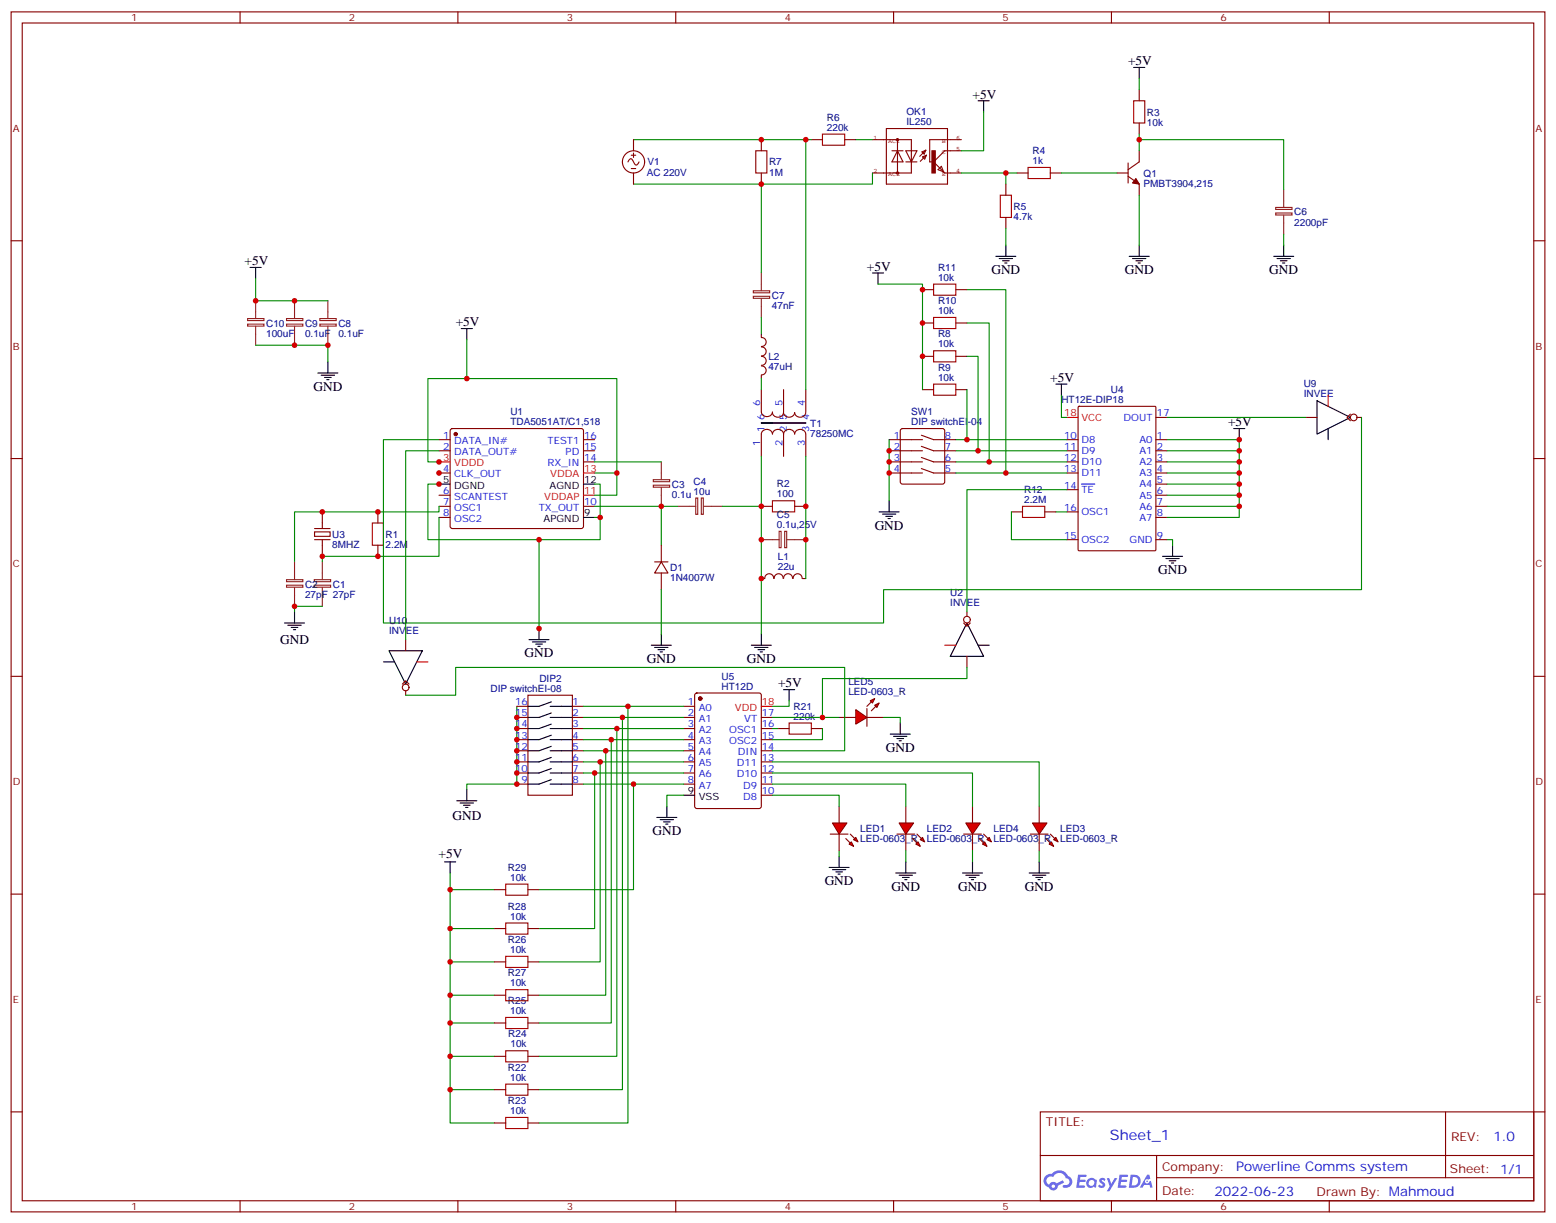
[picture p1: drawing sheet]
<svg xmlns="http://www.w3.org/2000/svg" width="494mm" height="388mm" viewBox="0 0 494 388" stroke-linecap="round" stroke-linejoin="round" font-family="sans-serif">
<g fill="none" stroke="#870000" stroke-width=".35">
<path d="M3.5 3.8h486.9v381h-486.9zM7.1 7.3h479.7v373.9h-479.7zM76.2 3.8v3.5M145.3 3.8v3.5M214.5 3.8v3.5M283.6 3.8v3.5M352.8 3.8v3.5M421.9 3.8v3.5M3.5 76.4h3.6M486.8 76.4h3.6M3.5 145.6h3.6M486.8 145.6h3.6"/>
<path d="M3.5 214.7h3.6M486.8 214.7h3.6M3.5 283.9h3.6M486.8 283.9h3.6M3.5 353h3.6M330.2 353h156.6v28.2h-156.6zM458.8 353v20.9M486.8 353h3.6M330.2 366.9h156.5M367.1 373.9h119.6M367.1 366.9v14.1M76.2 381.2v3.6"/>
<path d="M145.3 381.2v3.6M214.5 381.2v3.6M283.6 381.2v3.6M352.8 381.2v3.6M421.9 381.2v3.6"/>
</g>
<g fill="#5487ff">
<path d="M349.2 374.2a1.22 1.22 0 0 1 1.7 .3l-.4 .5a.47 .47 0 0 0-.3-.4 .47 .47 0 0 0-.5 .2l.1 .3a1.14 1.14 0 0 1 .8 1.7 1.14 1.14 0 0 1-1.9 0l-.2-.2 .5-.5 .7 .4a.29 .29 0 0 0 .3-.3 .29 .29 0 0 0-.2-.3 1.04 1.04 0 0 1-.6-1.7z"/>
<path d="M342.2 373h2.3l.4 .1-.2 .5-1.8 .1-.1 .9h1.5l.3 .3-.3 .4h-1.6l-.2 1.1h1.7l.2 .3-.2 .4h-2.6z"/>
<path d="M355.3 373l2.7 .1-.1 .5-1.8 .1-.2 .9h1.6l.3 .3-.4 .4h-1.6l-.1 1.1h1.7l.2 .3-.2 .4h-2.7z"/>
<path d="M364.1 373h.7l.3 1.2-.6 .3a.69 .69 0 0 0-1 .3 .69 .69 0 0 0 .4 1 .69 .69 0 0 0 .9-.7l.5-.2 .6 2.2h-.8l-.3-.9h-1.7l-.5 .9h-.8z"/>
<path d="M351.3 374h.8l.6 1.9 1.1-1.9h.9l-2.6 4.2h-.8l.9-1.5z"/>
<path d="M358.9 373l-.6 4.1h1.3a2.11 2.11 0 0 0 2.5-2.1 2.11 2.11 0 0 0-2.5-2zM359.6 373.7a1.43 1.43 0 0 1 1.6 1.6 1.43 1.43 0 0 1-2 1.1z"/>
<path d="M345.2 374.6a1.54 1.54 0 0 0-.1 2.1 1.54 1.54 0 0 0 2.1 .2l.7 .2 .3-2.3-.6-.3a1.49 1.49 0 0 0-2.4 .1zM345.4 375.6a.95 .95 0 0 1 1.9 0 .95 .95 0 0 1-1.9 0z"/>
<path d="M331.9 373.3a2.18 2.18 0 0 0 1.1 3.8 1.44 1.44 0 0 0 1.6 .9 1.44 1.44 0 0 0 1.2-1.5l2-1-.5-.8-1.9 1a1.47 1.47 0 0 0-2.4 .5 1.39 1.39 0 0 1-.7-2 1.39 1.39 0 0 1 2-.5 2.12 2.12 0 0 1 2.2-1.3 2.12 2.12 0 0 1 1.9 1.7 1.14 1.14 0 0 1 1 1.4 1.14 1.14 0 0 1-1.6 .8 .43 .43 0 0 0-.5 .3 .43 .43 0 0 0 .4 .5 1.98 1.98 0 0 0 2.5-1.2 1.98 1.98 0 0 0-1.2-2.5 3.1 3.1 0 0 0-5.3-.7l-.9 .1zM333.8 376.6a.55 .55 0 0 1 1.1 0 .55 .55 0 0 1-1.1 0z"/>
<circle cx="364.1" cy="375.1" r=".26"/>
</g>
<g fill="none" stroke="#870000" stroke-width=".35">
<path d="M361.6 28.5v3.5M361.6 39.1v3.5M199.3 51.4l.8-1a2.64 2.64 0 0 1 1.4 1.8l.6 .2 .7-1M200.4 49.3h1.4M200.4 53.5h1.4M201.1 44.3v3.6M201.1 48.6v1.4M201.1 54.9v3.6M241.7 44.3v3.6M241.7 54.9v3.6M257.5 44.3h3.6M268.1 44.3h3.5"/>
<path d="M319.3 58.5v3.5M322.8 54.9h3.5M333.4 54.9h3.5M354.5 54.9h3.6M358.1 56l3.5 2.5v3.5M358.1 51.8v6.3M361.6 47.9v3.5l-3.5 2.5M319.3 69v3.6M292.8 92h3.5M303.4 92h3.5M241.7 106.1v1M241.7 119.1v1.1"/>
<path d="M241.7 107.2a1.41 1.41 0 0 1 1.5 1.4 1.41 1.41 0 0 1-1.5 1.4M241.7 116.2a1.41 1.41 0 0 1 1.5 1.4 1.41 1.41 0 0 1-1.5 1.4M241.7 110.2a1.41 1.41 0 0 1 1.5 1.4 1.41 1.41 0 0 1-1.5 1.4M241.7 113.2a1.41 1.41 0 0 1 1.5 1.4 1.41 1.41 0 0 1-1.5 1.4M292.8 113.1h3.5M292.8 102.6h3.5M303.4 113.1h3.5M303.4 102.6h3.5M139.3 139.6h3.6M143.1 136.3l.5-.2h40.9l.5 .2 .2 .5-.1 30.6-.6 .4h-41.2l-.4-.7v-30.3zM185.2 139.6h3.5M241.7 123.7v7.1"/>
<path d="M245.2 130.8a1.78 1.78 0 0 1-1.8 1.5 1.78 1.78 0 0 1-1.7-1.5M248.7 131a1.78 1.78 0 0 1-1.8 1.5 1.78 1.78 0 0 1-1.7-1.5M248.7 137.8a1.8 1.8 0 0 0-1.8-1.5 1.8 1.8 0 0 0-1.7 1.5 1.78 1.78 0 0 0-1.8-1.5 1.78 1.78 0 0 0-1.7 1.5v7.1M248.7 123.7v7.1M248.7 137.8v7.1M248.7 137.8a1.78 1.78 0 0 1 1.8-1.5 1.78 1.78 0 0 1 1.7 1.5 1.78 1.78 0 0 1 1.8-1.5 1.78 1.78 0 0 1 1.7 1.5l.1 7.1M252.2 131a1.78 1.78 0 0 1-1.7 1.5 1.78 1.78 0 0 1-1.8-1.5M255.7 131a1.78 1.78 0 0 1-1.7 1.5 1.78 1.78 0 0 1-1.8-1.5M255.8 123.7v7.1M282.2 139.6h10.6M286 136.3l.5-.2h12.7l.5 .2 .2 .5v16.2l-.3 .5-.4 .2h-12.7l-.5-.2-.2-.5v-16.2zM292.5 138.2l3.8 1.4h7.1"/>
<path d="M292.8 123.7h3.5M303.4 123.7h3.5M338.7 139.6h3.5M342.3 129.2l.2-.2h24l.3 .2 .1 45.3-.2 .3-24.2 .1-.3-.2zM366.9 139.6h3.5M366.9 132.5h3.5M139.3 143.1h3.6M139.3 150.2h3.6M139.3 157.2h3.6M185.2 143.1h3.5M185.2 146.6h3.5M282.2 143.1h10.6"/>
<path d="M282.2 150.2h10.6M282.2 146.6h10.6M292.5 141.7l3.8 1.4h7.1M292.5 148.8l3.8 1.4h7.1M292.5 145.2l3.8 1.4h7.1M338.7 143.1h3.5M338.7 150.2h3.5M338.7 146.6h3.5M338.7 155.5h3.5M366.9 143.1h3.5M366.9 150.2h3.5M366.9 157.2h3.5"/>
<path d="M366.9 146.6h3.5M366.9 153.7h3.5M99.8 168.9h5v1.4h-5zM102.3 162.5v5.3M102.3 171.3v5.3M119.9 162.5v3.6M119.9 173.1v3.5M139.3 160.8h3.6M139.3 164.3h3.6M185.2 160.8h3.5M207.8 178.4h4.2M209.9 178.4l2.1 3.5h-4.2z"/>
<path d="M209.9 173.1v5.3M241.7 160.8h3.5M252.2 160.8h3.6M321 162.5h3.6M331.6 162.5h3.5M338.7 171.3h3.5M338.7 162.5h3.5M366.9 160.8h3.5M366.9 164.3h3.5M366.9 171.3h3.5M209.9 181.9v5.3M245.6 183.7a1.41 1.41 0 0 0-1.4-1.5 1.41 1.41 0 0 0-1.4 1.5h-1.1"/>
<path d="M245.7 183.7a1.41 1.41 0 0 1 1.5-1.5 1.41 1.41 0 0 1 1.4 1.5M248.7 183.7a1.41 1.41 0 0 1 1.4-1.5 1.41 1.41 0 0 1 1.4 1.5M251.8 183.7a1.41 1.41 0 0 1 1.4-1.5 1.41 1.41 0 0 1 1.4 1.5M254.7 183.7h1.1M217 224.3h3.5M217 227.8h3.5M217 231.3h3.5M217 234.8h3.5M217 238.4h3.5M220.7 220.2l.5-.2h19.7l.7 .5 .1 35.5-.5 .7h-20l-.7-.4v-35.6zM241.7 227.8h3.5M241.7 231.3h3.5"/>
<path d="M241.7 234.8h3.5M241.7 238.4h3.5M246.9 231.3h3.6M257.5 231.3h3.6M217 241.9h3.5M217 245.4h3.5M217 249h3.5M241.7 241.9h3.5M241.7 245.4h3.5M241.7 249h3.5M241.7 252.5h3.5"/>
<circle cx="201.1" cy="51.4" r="3.5"/>
</g>
<g fill="#870000" stroke="#870000" stroke-width=".35">
<path d="M360.5 56.7l1.1 1.8-2.1-.4z"/>
<circle cx="144.6" cy="137.8" r=".53"/>
<circle cx="222.2" cy="221.8" r=".53"/>
</g>
<path d="M338.7 132.5h3.5M139.3 146.6h3.6M185.2 157.2h3.5M185.2 150.2h3.5M241.7 224.3h3.5" fill="none" stroke="#f00" stroke-width=".35"/>
<g fill="none" stroke="#000" stroke-width=".35">
<path d="M310.4 32h3.6M312.2 32v3.5M359.8 21.4h3.6M361.6 21.4v3.5M319.3 77.9v3.5M361.6 77.9v3.5M407.5 77.9v3.5M79.4 84.9h3.5M81.1 84.9v3.5M276.9 86.7h3.6M278.7 86.7v3.5M316.1 81.4h6.3"/>
<path d="M317.1 82.1h4.3M318.2 82.8h2.1M318.9 83.5h.7M358.4 81.4h6.4M359.5 82.1h4.2M360.5 82.8h2.2M361.2 83.5h.7M404.3 81.4h6.3M405.3 82.1h4.3M406.4 82.8h2.1M407.1 83.5h.7M100.9 118.4h6.3"/>
<path d="M102 119.1h4.2M103 119.8h2.1M104.1 114.9v3.5M146.4 104.3h3.5M148.2 104.3v3.5M103.7 120.5h.7M241.7 134.3h14.1h-14.1h3.5M335.1 122h3.6M336.9 122v3.5M139.3 153.7h3.6M185.2 153.7h3.5M282.2 159v3.5"/>
<path d="M185.2 164.3h3.5M279 162.5h6.4M280.1 163.2h4.2M281.2 163.9h2.1M281.9 164.6h.7M369 176.6h6.4M370.1 177.3h4.2M371.1 178h2.1M371.8 178.8h.7M372.2 173.1v3.5M90.3 197.8h6.4M91.4 198.5h4.2"/>
<path d="M92.4 199.2h2.1M93.1 199.9h.7M93.5 194.3v3.5M171.1 199.6v3.5M167.9 203.1h6.4M169 203.8h4.2M170 204.5h2.2M170.7 205.2h.7M206.7 204.9h6.4M207.8 205.6h4.2M208.8 206.3h2.2M209.5 207h.8"/>
<path d="M209.9 201.3v3.6M238.5 204.9h6.3M239.5 205.6h4.3M240.6 206.3h2.1M241.3 207h.7M241.7 201.3v3.6M248.7 219h3.5M250.5 219v3.5M208.5 259.5h6.3M211.7 256v3.5M217 252.5h3.5M209.5 260.2h4.3"/>
<path d="M210.6 260.9h2.1M211.3 261.7h.7"/>
</g>
<path d="M295.8 47.9h1.1v7h-1.1z" fill="#850000" stroke="#850000" stroke-width=".35"/>
<g fill="none" stroke="#850000" stroke-width=".35">
<path d="M276.9 44.3h12.4v10.6h-12.4M281.3 40.8h19.4v17.7h-19.4zM283.1 47.9h3.5M284.9 47.9l1.7 3.5h-3.5zM284.9 44.3v10.6M287.5 51.4h3.5M287.5 47.9h3.5l-1.7 3.5zM292.6 48.2l1.3-.5-.6 1.2zM292.8 49.8l1.2-.5-.5 1.2zM293.9 47.7l-2 1.9M294 49.3l-1.9 1.9M298.8 52.8l.7 1.8-1.8-.7z"/>
<path d="M305.2 44.3h-10.1v7.1h.9M305.2 47.9h-5.3l-3.6 3.5 3.6 3.5h5.3"/>
<circle cx="284.9" cy="54.9" r=".35"/>
<circle cx="284.9" cy="44.3" r=".35"/>
</g>
<g fill="none" stroke="#008700" stroke-width=".35">
<path d="M312.2 35.5v12.4h-7M361.6 24.9v3.6M201.1 44.3h56.4M241.7 58.5v28.2M255.8 44.3v79.4M271.6 44.3h5.3M276.9 54.9v3.6h-75.8M305.2 54.9h14.1M322.8 54.9h-3.5v3.6M336.9 54.9h17.6M361.6 44.3h45.9v15.9M361.6 42.6v5.3"/>
<path d="M319.3 72.6v5.3M361.6 62v15.9M407.5 74.3v3.6M81.1 88.4v7.1h23M278.7 90.2h14.1v33.5M306.9 92h12.4v58.2M81.1 109.6h23v5.3M148.2 107.8v12.4M241.7 100.8v5.3M306.9 113.1h3.5v30M306.9 102.6h7.1v44M241.7 120.2v3.5"/>
<path d="M282.2 139.6v19.4M303.4 139.6h35.3M306.9 123.7v15.9M336.9 125.5v7h1.8M139.3 146.6h-3.5v-26.4h60v30M139.3 153.7h-3.5v17.6h54.7v-7h-1.8M188.7 150.2h7.1v7h-7.1M188.7 153.7h1.8v10.6M188.7 146.6h21.2M241.7 144.9v56.4M255.8 144.9v38.8M303.4 146.6h35.3"/>
<path d="M303.4 150.2h35.3M303.4 143.1h35.3M139.3 160.8v1.7h-45.8v15.9M139.3 164.3v12.3h-37v1.8M171.1 171.3v28.3M188.7 160.8h21.2v12.3M209.9 160.8h5.3M229.3 160.8h12.4M321 162.5v8.8h17.7M335.1 162.5h3.6M370.4 171.3h1.8v1.8M102.3 192.5h-8.8v1.8"/>
<path d="M209.9 187.2v14.1M245.2 231.3h1.7M250.5 222.5v1.8h-5.3M261.1 231.3v3.5h-15.9M217 252.5h-5.3v3.5"/>
</g>
<g fill="none" stroke="#a10000" stroke-width=".35">
<path d="M359.8 32h3.6v7.1h-3.6zM239.9 47.9h3.5v7h-3.5zM261.1 42.6h7v3.5h-7zM326.3 53.2h7.1v3.5h-7.1zM317.5 62h3.5v7h-3.5zM296.3 90.2h7.1v3.5h-7.1zM296.3 111.4h7.1v3.5h-7.1zM296.3 100.8h7.1v3.5h-7.1zM296.3 122h7.1v3.5h-7.1zM245.2 159h7v3.5h-7zM118.2 166.1h3.5v7h-3.5zM324.6 160.8h7v3.5h-7z"/>
<path d="M250.5 229.6h7v3.5h-7z"/>
</g>
<g fill="none" stroke="#8c2424" stroke-width=".35">
<path d="M404.9 67.6h5.2v.7h-5.2zM404.9 65.9h5.2v.6h-5.2zM407.5 60.2v5.7M407.5 68.3v6M81.1 95.5v5.6M93.5 95.5v5.6M104.1 95.5v5.6M239.1 94.1h5.2v.6h-5.2zM239.1 92.3h5.2v.7h-5.2zM241.7 86.7v5.6M241.7 94.8v6M78.6 102.9h5.2v.6h-5.2z"/>
<path d="M78.6 101.1h5.2v.7h-5.2zM81.1 103.6v6M90.9 102.9h5.2v.6h-5.2zM90.9 101.1h5.2v.7h-5.2zM93.5 103.6v6M101.5 102.9h5.2v.6h-5.2zM101.5 101.1h5.2v.7h-5.2zM104.1 103.6v6M207.4 154.1h5.1v.6h-5.1zM207.4 152.3h5.1v.6h-5.1zM209.9 146.6v5.7M209.9 154.8v6"/>
<path d="M220.8 158.1h.7v5.2h-.7zM222.6 158.1h.6v5.2h-.6zM93.5 178.4v5.6M102.3 178.4v5.6M215.2 160.8h5.6M223.3 160.8h6M241.7 171.3h5.6M247.3 168.7h.6v5.2h-.6zM249.1 168.7h.6v5.2h-.6zM249.8 171.3h6M90.9 185.8h5.2v.6h-5.2zM90.9 184h5.2v.7h-5.2z"/>
<path d="M93.5 186.5v6M99.8 185.8h5.2v.6h-5.2zM99.8 184h5.2v.7h-5.2zM102.3 186.5v6"/>
</g>
<path d="M99.8 171.3h5M99.8 167.8h5" fill="none" stroke="#871200" stroke-width=".35"/>
<path d="M343.3 153.7h4.2" fill="none" stroke="#00f" stroke-width=".35"/>
<g fill="#f00" stroke="#870000" stroke-width=".35">
<path d="M264.2 261.3h4.6l-2.5 3.5z"/>
<path d="M263.5 264.8h5.7z"/>
</g>
<g fill="#870000" stroke="#870000" stroke-width=".35">
<path d="M269.9 264.8l1.4 1.4z"/>
<path d="M268.5 266.2l1.4 1.5z"/>
</g>
<g fill="#f00" stroke="#870000" stroke-width=".35">
<path d="M270.9 266.6l.7-.7 .7 1.4z"/>
<path d="M269.5 268l.7-.7 .7 1.4z"/>
</g>
<path d="M266.3 256v5.3M266.3 264.8v5.3" fill="none" stroke="#870000" stroke-width=".35"/>
<g fill="#f00" stroke="#870000" stroke-width=".35">
<path d="M285.4 261.3h4.6l-2.5 3.5z"/>
<path d="M284.7 264.8h5.6z"/>
</g>
<g fill="#870000" stroke="#870000" stroke-width=".35">
<path d="M291 264.8l1.5 1.4z"/>
<path d="M289.6 266.2l1.4 1.5z"/>
</g>
<g fill="#f00" stroke="#870000" stroke-width=".35">
<path d="M292.1 266.6l.7-.7 .7 1.4z"/>
<path d="M290.7 268l.7-.7 .7 1.4z"/>
</g>
<path d="M287.5 256v5.3M287.5 264.8v5.3" fill="none" stroke="#870000" stroke-width=".35"/>
<g fill="#f00" stroke="#870000" stroke-width=".35">
<path d="M327.7 261.3h4.6l-2.5 3.5z"/>
<path d="M327 264.8h5.7z"/>
</g>
<g fill="#870000" stroke="#870000" stroke-width=".35">
<path d="M333.4 264.8l1.4 1.4z"/>
<path d="M332 266.2l1.4 1.5z"/>
</g>
<g fill="#f00" stroke="#870000" stroke-width=".35">
<path d="M334.4 266.6l.7-.7 .7 1.4z"/>
<path d="M333 268l.7-.7 .7 1.4z"/>
</g>
<path d="M329.8 256v5.3M329.8 264.8v5.3" fill="none" stroke="#870000" stroke-width=".35"/>
<g fill="#f00" stroke="#870000" stroke-width=".35">
<path d="M306.6 261.3h4.5l-2.4 3.5z"/>
<path d="M305.9 264.8h5.6z"/>
</g>
<g fill="#870000" stroke="#870000" stroke-width=".35">
<path d="M312.2 264.8l1.4 1.4z"/>
<path d="M310.8 266.2l1.4 1.5z"/>
</g>
<g fill="#f00" stroke="#870000" stroke-width=".35">
<path d="M314 265.9l.7 1.4-1.4-.7z"/>
<path d="M311.9 268l.7-.7 .7 1.4z"/>
</g>
<g fill="none" stroke="#870000" stroke-width=".35">
<path d="M305.9 197.8l1 1.1 1.1-1.1M306.9 194.3v1.4M306.9 208.4v3.5M164 238.4h3.6M164 227.8h3.6M164 231.3h3.6M164 234.8h3.6M164 224.3h3.6M167.6 220.7h14.1v31.8h-14.1zM181.7 238.4h3.5M181.7 227.8h3.5M181.7 231.3h3.5"/>
<path d="M181.7 234.8h3.5M181.7 224.3h3.5M164 241.9h3.6M164 245.4h3.6M164 249h3.6M181.7 241.9h3.5M181.7 245.4h3.5M181.7 249h3.5M308.7 256v5.3M308.7 264.8v5.3M157 294.8h3.5M157 282.5h3.5"/>
<path d="M167.6 294.8h3.5M167.6 282.5h3.5M157 305.4h3.5M157 316h3.5M167.6 305.4h3.5M167.6 316h3.5M157 335.4h3.5M157 324.8h3.5M167.6 335.4h3.5M167.6 324.8h3.5M157 346h3.5M157 356.6h3.5"/>
<path d="M167.6 346h3.5M167.6 356.6h3.5"/>
<circle cx="306.9" cy="196.7" r="1.06"/>
</g>
<g fill="none" stroke="#008700" stroke-width=".35">
<path d="M164 224.3v24.7h-15.8v1.7M185.2 224.3h14.1M185.2 227.8h12.4M185.2 231.3h10.6M185.2 234.8h8.8M185.2 238.4h7.1M217 224.3h-17.7v132.3h-28.2M217 227.8h-19.4v118.2h-26.5M217 231.3h-21.2v104.1h-24.7M217 234.8h-23v90h-22.9M217 238.4h-24.7v77.6h-21.2M185.2 241.9h5.3"/>
<path d="M185.2 245.4h3.5M185.2 249h15.9M217 241.9h-26.5v63.5h-19.4M217 245.4h-28.3v49.4h-17.6M217 249h-15.9v33.5h-30M245.2 252.5h21.1v3.5M245.2 249h42.3v7M245.2 245.4h63.5v10.6M245.2 241.9h84.6v14.1M142.9 277.2v5.3h14.1M266.3 270.1v1.8M287.5 270.1v3.5"/>
<path d="M308.7 270.1v3.5M329.8 270.1v3.5M142.9 294.8v10.6h14.1M142.9 282.5v12.3h14.1M142.9 316v8.8h14.1M142.9 305.4v10.6h14.1M142.9 335.4v10.6h14.1M142.9 324.8v10.6h14.1M142.9 346v10.6h14.1"/>
</g>
<g fill="none" stroke="#000" stroke-width=".35">
<path d="M306.9 197.8l5.3 10.6h-10.6zM310.4 204.9h3.6M174.6 224.3h7.1M174.6 227.8h7.1M174.6 231.3h7.1M174.6 234.8h7.1M174.6 238.4h7.1M175 222.8l-3.9 1.5h-3.5M175 226.4l-3.9 1.4h-3.5M175 229.9l-3.9 1.4h-3.5M175 233.4l-3.9 1.4h-3.5M175 237l-3.9 1.4h-3.5"/>
<path d="M145 254.2h6.3M146 255h4.3M147.1 255.7h2.1M147.8 256.4h.7M148.2 250.7v3.5M174.6 241.9h7.1M174.6 245.4h7.1M174.6 249h7.1M175 240.5l-3.9 1.4h-3.5M175 244l-3.9 1.4h-3.5M175 247.5l-3.9 1.5h-3.5M141.1 273.6h3.5"/>
<path d="M142.9 273.6v3.6M263.2 275.4h6.3M264.2 276.1h4.3M265.3 276.8h2.1M266 277.5h.7M266.3 271.9v3.5M284.3 277.2h6.4M285.4 277.9h4.2M286.5 278.6h2.1M287.2 279.3h.7M287.5 273.6v3.6M305.5 277.2h6.4"/>
<path d="M306.6 277.9h4.2M307.6 278.6h2.1M308.3 279.3h.7M308.7 273.6v3.6M326.7 277.2h6.3M327.7 277.9h4.3M328.8 278.6h2.1M329.5 279.3h.7M329.8 273.6v3.6"/>
</g>
<path d="M299.9 204.9h3.5" fill="none" stroke="#f00" stroke-width=".35"/>
<path d="M160.5 293.1h7.1v3.5h-7.1zM160.5 280.7h7.1v3.5h-7.1zM160.5 303.6h7.1v3.6h-7.1zM160.5 314.2h7.1v3.5h-7.1zM160.5 333.6h7.1v3.5h-7.1zM160.5 323h7.1v3.6h-7.1zM160.5 344.2h7.1v3.5h-7.1zM160.5 354.8h7.1v3.5h-7.1z" fill="none" stroke="#a10000" stroke-width=".35"/>
<g fill="#f00" stroke="#870000" stroke-width=".35">
<path d="M271.6 225.3l3.6 2.5-3.6 2.1z"/>
<path d="M275.2 225v5.6z"/>
</g>
<g fill="#870000" stroke="#870000" stroke-width=".35">
<path d="M275.2 224.3l1.4-1.5z"/>
<path d="M276.6 225.7l1.4-1.4z"/>
</g>
<g fill="#f00" stroke="#870000" stroke-width=".35">
<path d="M276.2 222.5l1.4-.7-.7 1.4z"/>
<path d="M277.6 223.9l1.4-.7-.7 1.4z"/>
</g>
<g fill="none" stroke="#870000" stroke-width=".35">
<path d="M414.5 132.5h3.5M428.6 131.5l-1 1 1 1.1M430.7 132.5h1.5M127.7 217.2l1.1-1.1 1 1.1M128.8 203.1v3.5M128.8 219.3v1.4M266.3 227.8h5.3M275.2 227.8h5.3"/>
<circle cx="429.7" cy="132.5" r="1.06"/>
<circle cx="128.8" cy="218.3" r="1.06"/>
</g>
<g fill="none" stroke="#008700" stroke-width=".35">
<path d="M370.4 139.6h22.9v3.5h-22.9M370.4 132.5h44.1M432.2 132.5v54.7h-151.7v10.6h-158.8v-58.2h17.6M139.3 143.1h-10.5v60M338.7 155.5h-31.8v38.8M393.3 143.1v3.5h-22.9M393.3 146.6v3.6h-22.9M393.3 150.2v3.5h-22.9M393.3 153.7v3.5h-22.9M393.3 157.2v3.6h-22.9M393.3 160.8v3.5h-22.9M306.9 211.9v3.5h-45.8v12.4"/>
<path d="M128.8 220.7h15.8v-8.8h123.5v26.5h-22.9M245.2 227.8h21.1M280.5 227.8h5.3v1.8"/>
</g>
<path d="M391.6 136.1h3.5M393.3 136.1v3.5M418 127.2l10.6 5.3-10.6 5.3zM421.6 136.1v3.5M121.7 210.1h3.5M123.5 206.6h10.6l-5.3 10.6zM282.6 233.1h6.3M283.6 233.8h4.3M284.7 234.5h2.1M285.4 235.2h.7M285.8 229.6v3.5" fill="none" stroke="#000" stroke-width=".35"/>
<path d="M421.6 125.5v3.5M132.3 210.1h3.5" fill="none" stroke="#f00" stroke-width=".35"/>
<g fill="#c00">
<circle cx="190.5" cy="164.3" r=".88"/>
<circle cx="171.1" cy="171.3" r=".88"/>
<circle cx="119.9" cy="176.6" r=".88"/>
<circle cx="119.9" cy="162.5" r=".88"/>
<circle cx="102.3" cy="162.5" r=".88"/>
<circle cx="102.3" cy="176.6" r=".88"/>
<circle cx="93.5" cy="192.5" r=".88"/>
<circle cx="209.9" cy="160.8" r=".88"/>
<circle cx="241.7" cy="171.3" r=".88"/>
<circle cx="255.8" cy="171.3" r=".88"/>
<circle cx="241.7" cy="160.8" r=".88"/>
<circle cx="255.8" cy="160.8" r=".88"/>
<circle cx="241.7" cy="183.7" r=".88"/>
<circle cx="361.6" cy="44.3" r=".88"/>
<circle cx="319.3" cy="54.9" r=".88"/>
<circle cx="241.7" cy="58.5" r=".88"/>
<circle cx="241.7" cy="44.3" r=".88"/>
<circle cx="255.8" cy="44.3" r=".88"/>
<circle cx="81.1" cy="95.5" r=".88"/>
<circle cx="93.5" cy="95.5" r=".88"/>
<circle cx="93.5" cy="109.6" r=".88"/>
<circle cx="104.1" cy="109.6" r=".88"/>
<circle cx="282.2" cy="143.1" r=".88"/>
<circle cx="282.2" cy="146.6" r=".88"/>
<circle cx="282.2" cy="150.2" r=".88"/>
<circle cx="306.9" cy="139.6" r=".88"/>
<circle cx="310.4" cy="143.1" r=".88"/>
<circle cx="314" cy="146.6" r=".88"/>
<circle cx="319.3" cy="150.2" r=".88"/>
<circle cx="292.8" cy="92" r=".88"/>
<circle cx="292.8" cy="102.6" r=".88"/>
<circle cx="292.8" cy="113.1" r=".88"/>
<circle cx="148.2" cy="120.2" r=".88"/>
<circle cx="195.8" cy="150.2" r=".88"/>
<circle cx="142.9" cy="346" r=".88"/>
<circle cx="142.9" cy="335.4" r=".88"/>
<circle cx="142.9" cy="324.8" r=".88"/>
<circle cx="142.9" cy="316" r=".88"/>
<circle cx="142.9" cy="305.4" r=".88"/>
<circle cx="142.9" cy="294.8" r=".88"/>
<circle cx="142.9" cy="282.5" r=".88"/>
<circle cx="164" cy="227.8" r=".88"/>
<circle cx="164" cy="231.3" r=".88"/>
<circle cx="164" cy="234.8" r=".88"/>
<circle cx="164" cy="238.4" r=".88"/>
<circle cx="164" cy="241.9" r=".88"/>
<circle cx="164" cy="245.4" r=".88"/>
<circle cx="164" cy="249" r=".88"/>
<circle cx="171.1" cy="199.6" r=".88"/>
<circle cx="139.3" cy="146.6" r=".88"/>
<circle cx="139.3" cy="153.7" r=".88"/>
<circle cx="139.3" cy="150.2" r=".88"/>
<circle cx="199.3" cy="224.3" r=".88"/>
<circle cx="197.6" cy="227.8" r=".88"/>
<circle cx="195.8" cy="231.3" r=".88"/>
<circle cx="194" cy="234.8" r=".88"/>
<circle cx="192.3" cy="238.4" r=".88"/>
<circle cx="190.5" cy="241.9" r=".88"/>
<circle cx="188.7" cy="245.4" r=".88"/>
<circle cx="201.1" cy="249" r=".88"/>
<circle cx="393.3" cy="139.6" r=".88"/>
<circle cx="393.3" cy="143.1" r=".88"/>
<circle cx="393.3" cy="146.6" r=".88"/>
<circle cx="393.3" cy="150.2" r=".88"/>
<circle cx="393.3" cy="153.7" r=".88"/>
<circle cx="393.3" cy="157.2" r=".88"/>
<circle cx="393.3" cy="160.8" r=".88"/>
<circle cx="261.1" cy="227.8" r=".88"/>
</g>
<text font-size="4.6" fill="#00f" x="352.3" y="362.1">Sheet_1</text>
<g font-size="4.2">
<text x="358.1" y="20.7">+5V</text>
<text x="308.7" y="31.3">+5V</text>
<text x="77.6" y="84.2">+5V</text>
<text x="275.2" y="86">+5V</text>
<text x="314.7" y="87">GND</text>
<text x="357" y="87">GND</text>
<text x="402.9" y="87">GND</text>
<text x="144.6" y="103.6">+5V</text>
<text x="99.5" y="124.1">GND</text>
<text x="333.4" y="121.2">+5V</text>
<text x="389.8" y="135.4">+5V</text>
<text x="277.6" y="168.2">GND</text>
<text x="367.6" y="182.3">GND</text>
<text x="88.9" y="204.5">GND</text>
<text x="166.5" y="208.7">GND</text>
<text x="205.3" y="210.5">GND</text>
<text x="237.1" y="210.5">GND</text>
<text x="246.9" y="218.3">+5V</text>
<text x="281.2" y="238.7">GND</text>
<text x="143.6" y="260.3">GND</text>
<text x="207.1" y="265.2">GND</text>
<text x="139.2" y="272.5">+5V</text>
<text x="261.8" y="281.1">GND</text>
<text x="282.9" y="282.8">GND</text>
<text x="304.1" y="282.8">GND</text>
<text x="325.3" y="282.8">GND</text>
</g>
<g font-size="4.2" fill="#00f">
<text x="474" y="362.3">1.0</text>
<text x="392.4" y="371.8">Powerline Comms system</text>
<text x="385.5" y="379.7">2022-06-23</text>
</g>
<g font-size="3.9" fill="#800">
<text x="332" y="357.6">TITLE:</text>
<text x="460.6" y="362.3">REV:</text>
<text x="368.9" y="371.8">Company:</text>
<text x="460.2" y="372.4">Sheet: 1/1</text>
<text x="368.9" y="379.5">Date:</text>
<text x="417.9" y="379.6">Drawn By: Mahmoud</text>
</g>
<g font-size="3.2" fill="#800">
<text x="41.6" y="6.8">1</text>
<text x="110.8" y="6.8">2</text>
<text x="179.9" y="6.8">3</text>
<text x="249.1" y="6.8">4</text>
<text x="318.2" y="6.8">5</text>
<text x="387.3" y="6.8">6</text>
<text x="4.1" y="41.9">A</text>
<text x="487.4" y="41.9">A</text>
<text x="4.1" y="111">B</text>
<text x="487.4" y="111">B</text>
<text x="4.1" y="180.2">C</text>
<text x="487.4" y="180.2">C</text>
<text x="4.1" y="249.3">D</text>
<text x="487.4" y="249.3">D</text>
<text x="4.1" y="318.5">E</text>
<text x="487.4" y="318.5">E</text>
<text x="41.6" y="384.2">1</text>
<text x="110.8" y="384.2">2</text>
<text x="179.9" y="384.2">3</text>
<text x="249.1" y="384.2">4</text>
<text x="318.2" y="384.2">5</text>
<text x="387.3" y="384.2">6</text>
</g>
<g font-size="3.2" fill="#000080">
<text x="262.5" y="41.5">220k</text>
<text x="262.5" y="38.3">R6</text>
<text x="287.7" y="39.8">IL250</text>
<text x="287.7" y="36.5">OK1</text>
<text x="364.1" y="39.8">10k</text>
<text x="364.1" y="36.7">R3</text>
<text x="205.6" y="52.5">V1</text>
<text x="244.1" y="52.5">R7</text>
<text x="327.7" y="52.1">1k</text>
<text x="327.7" y="48.9">R4</text>
<text x="205.3" y="55.8">AC 220V</text>
<text x="244.1" y="55.8">1M</text>
<text x="363" y="59.3">PMBT3904,215</text>
<text x="363" y="56.1">Q1</text>
<text x="321.7" y="69.8">4.7k</text>
<text x="321.7" y="66.7">R5</text>
<text x="410.8" y="71.6">2200pF</text>
<text x="410.8" y="68.4">C6</text>
<text x="297.8" y="89.1">10k</text>
<text x="297.8" y="85.9">R11</text>
<text x="245" y="94.9">C7</text>
<text x="245" y="98.1">47nF</text>
<text x="297.8" y="99.7">10k</text>
<text x="297.8" y="96.5">R10</text>
<text x="84.5" y="106.9">100uF</text>
<text x="84.5" y="103.7">C10</text>
<text x="96.8" y="106.9">0.1uF</text>
<text x="96.8" y="103.7">C9</text>
<text x="107.4" y="106.9">0.1uF</text>
<text x="107.4" y="103.7">C8</text>
<text x="297.8" y="107.1">R8</text>
<text x="297.8" y="110.3">10k</text>
<text x="243.9" y="117.5">47uH</text>
<text x="243.9" y="114.3">L2</text>
<text x="297.8" y="117.8">R9</text>
<text x="297.8" y="120.9">10k</text>
<text x="352.6" y="124.6">U4</text>
<text x="413.8" y="123">U9</text>
<text x="162" y="131.8">U1</text>
<text x="289.2" y="131.8">SW1</text>
<text x="336.9" y="127.9">HT12E-DIP18</text>
<text x="413.8" y="126.2">INVEE</text>
<text x="162" y="135">TDA5051AT/C1,518</text>
<text x="257.2" y="135.4">T1</text>
<text x="289.2" y="135">DIP switchEI-04</text>
<text x="257.2" y="138.7">78250MC</text>
<text x="213.3" y="154.8">C3</text>
<text x="220.1" y="153.8">C4</text>
<text x="246.6" y="154.7">R2</text>
<text x="213.3" y="158.1">0.1u</text>
<text x="220.1" y="157.1">10u</text>
<text x="246.6" y="157.9">100</text>
<text x="325.1" y="159.7">2.2M</text>
<text x="325.1" y="156.5">R12</text>
<text x="246.6" y="167.6">0.1u,25V</text>
<text x="246.6" y="164.4">C5</text>
<text x="105.5" y="173.9">8MHZ</text>
<text x="105.5" y="170.7">U3</text>
<text x="122.4" y="173.9">2.2M</text>
<text x="122.4" y="170.7">R1</text>
<text x="246.9" y="177.9">L1</text>
<text x="212.7" y="184.5">1N4007W</text>
<text x="212.7" y="181.3">D1</text>
<text x="246.9" y="181.1">22u</text>
<text x="96.8" y="189.8">27pF 27pF</text>
<text x="96.8" y="186.6">C2</text>
<text x="105.7" y="186.6">C1</text>
<text x="301.6" y="189.3">U2</text>
<text x="301.6" y="192.5">INVEE</text>
<text x="123.5" y="201.3">INVEE</text>
<text x="123.5" y="198.1">U10</text>
<text x="229" y="215.8">U5</text>
<text x="155.7" y="219.7">DIP switchEI-08</text>
<text x="171.2" y="216.5">DIP2</text>
<text x="229" y="219">HT12D</text>
<text x="269.3" y="220.7">LED-0603_R</text>
<text x="269.3" y="217.5">LED5</text>
<text x="251.9" y="225.3">R21</text>
<text x="251.9" y="228.5">220k</text>
<text x="273" y="267.4">LED-0603_R</text>
<text x="273" y="264.2">LED1</text>
<text x="294.2" y="267.4">LED-0603_R</text>
<text x="294.2" y="264.2">LED2</text>
<text x="315.4" y="267.4">LED-0603_R</text>
<text x="315.4" y="264.2">LED4</text>
<text x="336.5" y="267.4">LED-0603_R</text>
<text x="336.5" y="264.2">LED3</text>
<text x="161.2" y="276.4">R29</text>
<text x="161.9" y="279.6">10k</text>
<text x="161.2" y="288.8">R28</text>
<text x="161.9" y="292">10k</text>
<text x="161.2" y="299.4">R26</text>
<text x="161.9" y="302.6">10k</text>
<text x="161.2" y="309.9">R27</text>
<text x="161.9" y="313.2">10k</text>
<text x="161.2" y="318.8">R25</text>
<text x="161.9" y="322">10k</text>
<text x="161.3" y="329.3">R24</text>
<text x="162" y="332.6">10k</text>
<text x="161.2" y="339.9">R22</text>
<text x="161.9" y="343.1">10k</text>
<text x="161.2" y="350.5">R23</text>
<text x="161.9" y="353.7">10k</text>
</g>
<g font-size="3.2" fill="#00f">
<text x="241.3" y="129" transform="rotate(-90 241.3 129)">6</text>
<text x="248.4" y="129" transform="rotate(-90 248.4 129)">5</text>
<text x="255.4" y="129" transform="rotate(-90 255.4 129)">4</text>
<text x="242.7" y="137.1" transform="rotate(-90 242.7 137.1)">1</text>
<text x="242.7" y="133.5" transform="rotate(-90 242.7 133.5)">6</text>
<text x="249.8" y="137.1" transform="rotate(-90 249.8 137.1)">2</text>
<text x="249.8" y="133.5" transform="rotate(-90 249.8 133.5)">5</text>
<text x="256.8" y="137.1" transform="rotate(-90 256.8 137.1)">3</text>
<text x="256.8" y="133.5" transform="rotate(-90 256.8 133.5)">4</text>
<text x="356.6" y="133.6">DOUT</text>
<text x="367.2" y="132.2">17</text>
<text x="140.7" y="139.2">1</text>
<text x="140.7" y="142.8">2</text>
<text x="144.2" y="141">DATA_IN#</text>
<text x="173.8" y="141">TEST1</text>
<text x="185.4" y="142.8">15</text>
<text x="185.4" y="139.2">16</text>
<text x="241.3" y="141.6" transform="rotate(-90 241.3 141.6)">1</text>
<text x="248.4" y="141.6" transform="rotate(-90 248.4 141.6)">2</text>
<text x="255.4" y="141.6" transform="rotate(-90 255.4 141.6)">3</text>
<text x="283.7" y="142.8">2</text>
<text x="283.7" y="139.2">1</text>
<text x="299.9" y="142.8">7</text>
<text x="299.9" y="139.2">8</text>
<text x="337.8" y="139.2">10</text>
<text x="337.8" y="142.8">11</text>
<text x="343.3" y="140.7">D8</text>
<text x="361.6" y="140.7">A0</text>
<text x="367.2" y="139.2">1</text>
<text x="367.2" y="142.8">2</text>
<text x="140.7" y="149.8">4</text>
<text x="144.2" y="144.5">DATA_OUT#</text>
<text x="173.8" y="148.1">RX_IN</text>
<text x="179.5" y="144.5">PD</text>
<text x="185.4" y="146.3">14</text>
<text x="283.7" y="146.3">3</text>
<text x="283.7" y="149.8">4</text>
<text x="299.9" y="149.8">5</text>
<text x="299.9" y="146.3">6</text>
<text x="337.8" y="146.3">12</text>
<text x="337.8" y="149.8">13</text>
<text x="343.3" y="144.2">D9</text>
<text x="343.3" y="147.7">D10</text>
<text x="361.6" y="144.2">A1</text>
<text x="361.6" y="147.7">A2</text>
<text x="367.2" y="146.3">3</text>
<text x="367.2" y="149.8">4</text>
<text x="144.2" y="151.6">CLK_OUT</text>
<text x="337.8" y="155.1">14</text>
<text x="343.3" y="151.2">D11</text>
<text x="361.6" y="151.2">A3</text>
<text x="361.6" y="154.8">A4</text>
<text x="367.2" y="153.4">5</text>
<text x="140.7" y="156.9">6</text>
<text x="140.7" y="160.4">7</text>
<text x="144.2" y="158.6">SCANTEST</text>
<text x="185.4" y="160.4">10</text>
<text x="343.3" y="156.5">TE</text>
<text x="361.6" y="158.3">A5</text>
<text x="361.6" y="161.8">A6</text>
<text x="367.2" y="156.9">6</text>
<text x="367.2" y="160.4">7</text>
<text x="140.7" y="163.9">8</text>
<text x="144.2" y="162.2">OSC1</text>
<text x="144.2" y="165.7">OSC2</text>
<text x="171" y="162.2">TX_OUT</text>
<text x="337.8" y="162.2">16</text>
<text x="343.3" y="163.6">OSC1</text>
<text x="361.6" y="165.3">A7</text>
<text x="367.2" y="163.9">8</text>
<text x="337.8" y="171">15</text>
<text x="343.3" y="172.4">OSC2</text>
<text x="358.5" y="172.4">GND</text>
<text x="367.2" y="171">9</text>
<text x="163.5" y="227.4">15</text>
<text x="163.5" y="223.9">16</text>
<text x="181.7" y="227.4">2</text>
<text x="181.7" y="223.9">1</text>
<text x="218.3" y="223.9">1</text>
<text x="218.3" y="227.4">2</text>
<text x="221.8" y="225.7">A0</text>
<text x="241.8" y="227.4">17</text>
<text x="163.5" y="231">14</text>
<text x="181.7" y="231">3</text>
<text x="218.3" y="231">3</text>
<text x="221.8" y="229.2">A1</text>
<text x="221.8" y="232.7">A2</text>
<text x="231.4" y="232.7">OSC1</text>
<text x="236.2" y="229.2">VT</text>
<text x="241.8" y="231">16</text>
<text x="163.5" y="238">12</text>
<text x="163.5" y="234.5">13</text>
<text x="181.7" y="238">5</text>
<text x="181.7" y="234.5">4</text>
<text x="218.3" y="234.5">4</text>
<text x="218.3" y="238">5</text>
<text x="221.8" y="236.3">A3</text>
<text x="221.8" y="239.8">A4</text>
<text x="231.4" y="236.3">OSC2</text>
<text x="234.2" y="239.8">DIN</text>
<text x="241.8" y="238">14</text>
<text x="241.8" y="234.5">15</text>
<text x="163.5" y="245.1">10</text>
<text x="163.5" y="241.5">11</text>
<text x="181.7" y="241.5">6</text>
<text x="181.7" y="245.1">7</text>
<text x="218.3" y="241.5">6</text>
<text x="218.3" y="245.1">7</text>
<text x="221.8" y="243.3">A5</text>
<text x="233.9" y="243.3">D11</text>
<text x="241.8" y="245.1">12</text>
<text x="241.8" y="241.5">13</text>
<text x="165.6" y="248.6">9</text>
<text x="181.7" y="248.6">8</text>
<text x="218.3" y="248.6">8</text>
<text x="221.8" y="246.8">A6</text>
<text x="221.8" y="250.4">A7</text>
<text x="233.9" y="246.8">D10</text>
<text x="235.9" y="250.4">D9</text>
<text x="241.8" y="248.6">11</text>
<text x="235.9" y="253.9">D8</text>
<text x="241.8" y="252.1">10</text>
</g>
<g font-size="3.2" fill="#f00">
<text x="337.8" y="132.2">18</text>
<text x="343.3" y="133.6">VCC</text>
<text x="140.7" y="146.3">3</text>
<text x="144.2" y="148.1">VDDD</text>
<text x="185.4" y="149.8">13</text>
<text x="174.7" y="151.6">VDDA</text>
<text x="172.8" y="158.6">VDDAP</text>
<text x="185.4" y="156.9">11</text>
<text x="233.3" y="225.7">VDD</text>
<text x="241.8" y="223.9">18</text>
</g>
<g font-size="3.2">
<text x="140.7" y="153.4">5</text>
<text x="144.2" y="155.1">DGND</text>
<text x="174.5" y="155.1">AGND</text>
<text x="185.4" y="153.4">12</text>
<text x="172.5" y="165.7">APGND</text>
<text x="185.4" y="163.9">9</text>
<text x="218.3" y="252.1">9</text>
<text x="221.8" y="253.9">VSS</text>
</g>
<g font-size="2.1" fill="#840000">
<text x="277.3" y="44.3">1</text>
<text x="281.9" y="45.4">AC1</text>
<text x="298.9" y="45.4">B</text>
<text x="303.5" y="44.3">6</text>
<text x="303.5" y="47.8">5</text>
<text x="298.9" y="48.9">C</text>
<text x="277.3" y="54.9">2</text>
<text x="281.9" y="56">AC2</text>
<text x="298.9" y="56">E</text>
<text x="303.5" y="54.9">4</text>
</g>
</svg>
